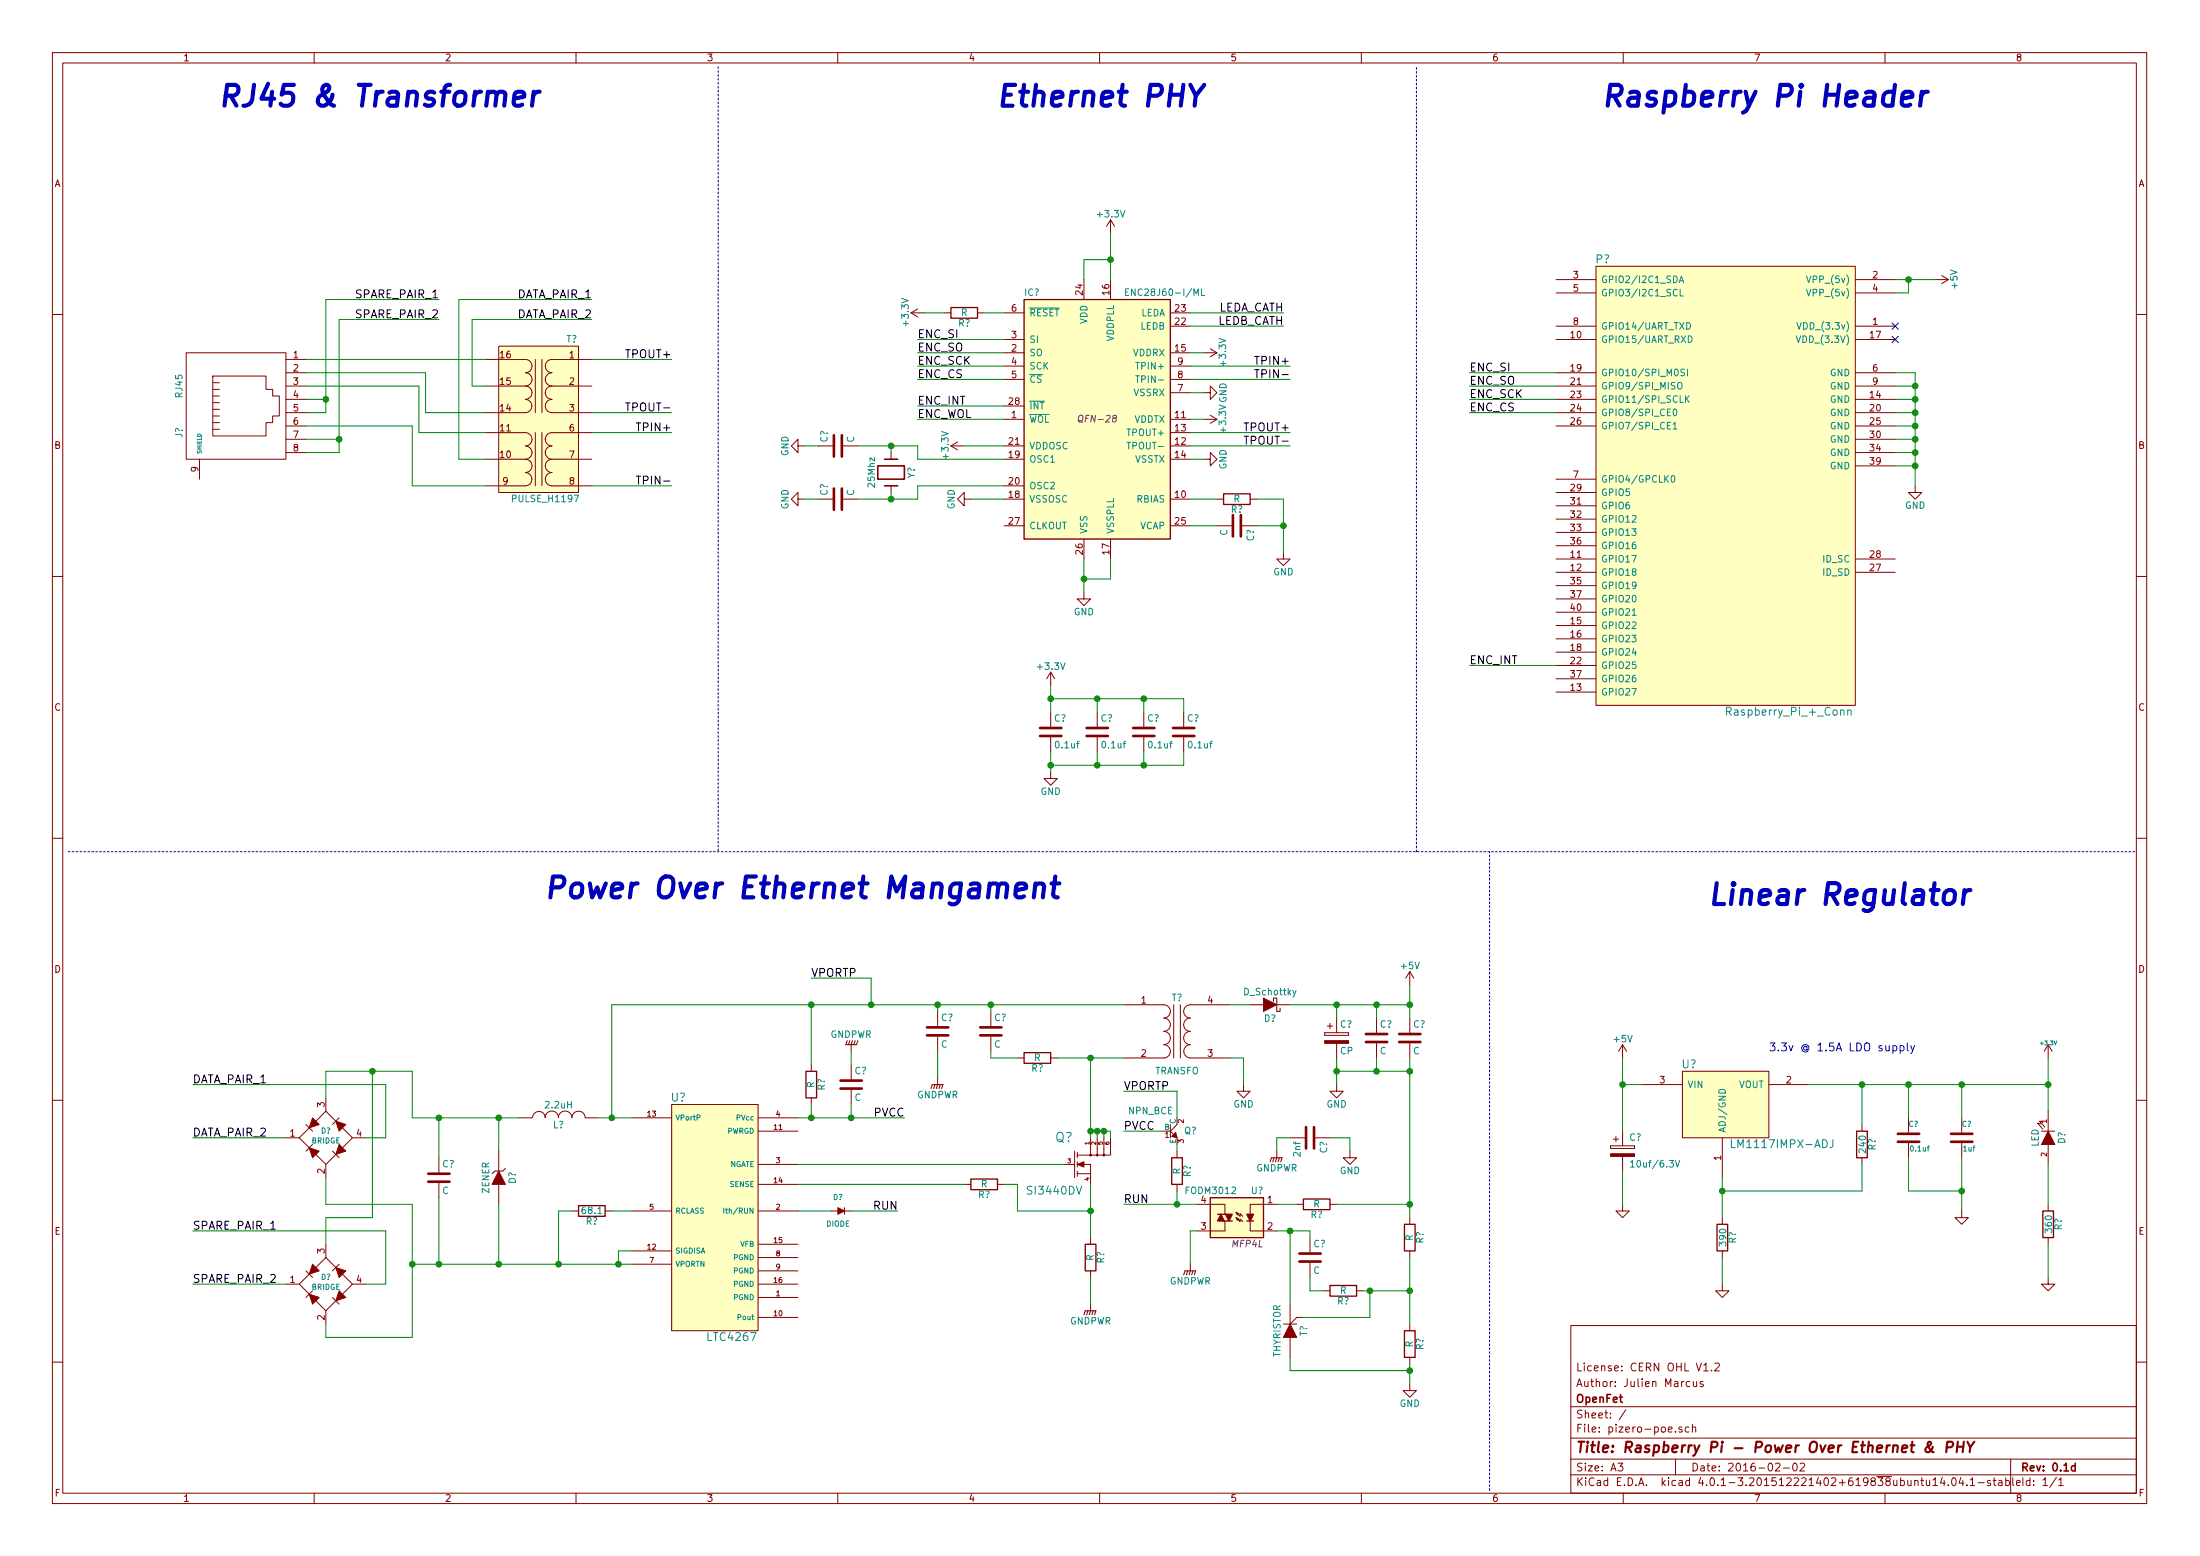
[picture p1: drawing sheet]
<svg xmlns="http://www.w3.org/2000/svg" width="420mm" height="297mm" viewBox="0 0 420 297" stroke-linecap="round" stroke-linejoin="round" font-family="sans-serif">
<g fill="none" stroke="#840000" stroke-width=".19">
<path d="M10 10h400v277h-400zM12 12h396v273.1h-396zM60 10v2M110 10v2M160 10v2M210 10v2M260 10v2M310 10v2M360 10v2M174 59.7h2.5M174 59.7l1.3 .8M175.3 59l-1.3 .7"/>
<path d="M180.3 59.7h1.3M186.7 59.7h1.3M191.8 59.7h3.8M207 53.4v3.8M212.1 41.9v2.6M212.1 53.4v3.8M212.1 41.9l-.8 1.3M212.1 41.9l.8 1.3M223.5 59.7h3.8M297.2 53.4h7.6M297.2 55.9h7.6M304.8 50.8h49.5v83.9h-49.5z"/>
<path d="M354.4 53.4h7.5M354.4 55.9h7.5M369.6 53.4h2.5M370.8 52.6l1.3 .8M372.1 53.4l-1.3 .7M10 60h2M35.6 67.3h19v20.4h-19zM40.6 73.1h1.3M40.6 74.3h1.3M40.6 75.6h1.3M40.6 76.9h1.3M40.6 78.1h1.3"/>
<path d="M40.6 79.4h1.3M40.6 71.8h10.2v2.5h1.3v1.3h1.2v3.8h-1.2v1.3h-1.3v2.5h-10.2zM54.6 68.6h3.8M54.6 71.2h3.8M54.6 73.7h3.8M54.6 76.2h3.8M54.6 78.8h3.8M92.7 68.6h7.6a1.27 1.27 0 0 1 1.3 1.3 1.27 1.27 0 0 1-1.3 1.3 1.27 1.27 0 0 1 1.3 1.2 1.27 1.27 0 0 1-1.3 1.3M92.7 73.7h7.6M95.2 66.1h15.3v27.9h-15.3zM100.3 73.7a1.27 1.27 0 0 1 1.3 1.3 1.27 1.27 0 0 1-1.3 1.2 1.27 1.27 0 0 1 1.3 1.3 1.27 1.27 0 0 1-1.3 1.3h-7.6M102.2 68.6v10.2"/>
<path d="M103.5 68.6v10.2M105.4 73.7a1.27 1.27 0 0 0-1.3 1.3 1.27 1.27 0 0 0 1.3 1.2 1.27 1.27 0 0 0-1.3 1.3 1.27 1.27 0 0 0 1.3 1.3h7.6M105.4 73.7h7.6M113 68.6h-7.6a1.27 1.27 0 0 0-1.3 1.3 1.27 1.27 0 0 0 1.3 1.3 1.27 1.27 0 0 0-1.3 1.2 1.27 1.27 0 0 0 1.3 1.3M191.8 67.3h3.8M191.8 64.8h3.8M191.8 69.9h3.8M191.8 72.4h3.8M191.8 77.5h3.8M223.5 67.3h3.8M223.5 69.9h3.8M223.5 72.4h3.8"/>
<path d="M223.5 75h3.8M223.5 62.3h3.8M229.9 75h1.2v1.2l1.3-1.2-1.3-1.3v1.3M229.9 67.3h2.5M231.1 79.3l1.3 .7M231.1 66.6l1.3 .7M232.4 67.3l-1.3 .8M297.2 71.2h7.6M297.2 73.7h7.6M297.2 76.2h7.6M297.2 78.8h7.6M297.2 64.8h7.6"/>
<path d="M297.2 62.3h7.6M354.4 71.2h7.5M354.4 73.7h7.5M354.4 76.2h7.5M354.4 78.8h7.5M354.4 64.8h7.5M354.4 62.3h7.5M408 60h2M38.1 87.7v3.8M40.6 80.7h1.3M40.6 82h1.3M54.6 81.3h3.8"/>
<path d="M54.6 83.9h3.8M54.6 86.4h3.8M92.7 82.6h7.6a1.27 1.27 0 0 1 1.3 1.3 1.27 1.27 0 0 1-1.3 1.2 1.27 1.27 0 0 1 1.3 1.3 1.27 1.27 0 0 1-1.3 1.3M92.7 87.7h7.6M100.3 87.7a1.27 1.27 0 0 1 1.3 1.2 1.27 1.27 0 0 1-1.3 1.3 1.27 1.27 0 0 1 1.3 1.3 1.27 1.27 0 0 1-1.3 1.2h-7.6M102.2 82.6v10.1M103.5 82.6v10.1M105.4 87.7a1.27 1.27 0 0 0-1.3 1.2 1.27 1.27 0 0 0 1.3 1.3 1.27 1.27 0 0 0-1.3 1.3 1.27 1.27 0 0 0 1.3 1.2h7.6M105.4 87.7h7.6M113 82.6h-7.6a1.27 1.27 0 0 0-1.3 1.3 1.27 1.27 0 0 0 1.3 1.2 1.27 1.27 0 0 0-1.3 1.3 1.27 1.27 0 0 0 1.3 1.3M152.4 85.1v1.3l-1.3-1.3 1.3-1.2v1.2h1.3M152.4 95.3v1.3l-1.3-1.3 1.3-1.3v1.3h1.3"/>
<path d="M156.2 95.3h2.8M156.2 85.1h2.8M161 95.3h2.8M161 85.1h2.8M170.2 86.4v1.3M170.2 92.7v1.3M181.6 85.1h2.5M181.6 85.1l1.3 .8M182.9 84.4l-1.3 .7M184.1 95.3v1.3l-1.2-1.3 1.2-1.3v1.3h1.3M191.8 80h3.8M191.8 95.3h3.8"/>
<path d="M191.8 92.7h3.8M191.8 85.1h3.8M191.8 87.7h3.8M223.5 80h3.8M223.5 95.3h3.8M223.5 85.1h3.8M223.5 82.6h3.8M223.5 87.7h3.8M229.9 87.7h1.2v1.2l1.3-1.2-1.3-1.3v1.3M229.9 80h2.5M232.4 95.3h1.3M232.4 80l-1.3 .8"/>
<path d="M238.8 95.3h1.2M297.2 81.3h7.6M297.2 91.5h7.6M297.2 96.6h7.6M297.2 99.1h7.6M297.2 94h7.6M354.4 81.3h7.5M354.4 83.9h7.5M354.4 86.4h7.5M354.4 88.9h7.5M365.8 92.7v1.3h1.2l-1.2 1.3-1.3-1.3h1.3M10 110h2"/>
<path d="M191.8 100.4h3.8M207 113.1v1.2h1.3l-1.3 1.3-1.3-1.3h1.3M207 102.9v3.8M212.1 102.9v3.8M223.5 100.4h3.8M232.4 100.4h2.8M237.2 100.4h2.8M245.1 105.4v1.3h1.3l-1.3 1.3-1.3-1.3h1.3M297.2 116.9h7.6M297.2 106.7h7.6M297.2 109.3h7.6M297.2 101.6h7.6"/>
<path d="M297.2 119.4h7.6M297.2 111.8h7.6M297.2 104.2h7.6M297.2 114.3h7.6M354.4 106.7h7.5M354.4 109.3h7.5M408 110h2M200.7 128.3v2.5M200.7 135.9v2.8M200.7 128.3l-.8 1.3M200.7 128.3l.7 1.3M209.5 135.9v2.8"/>
<path d="M218.4 135.9v2.8M226.1 135.9v2.8M297.2 127h7.6M297.2 132.1h7.6M297.2 122h7.6M297.2 129.6h7.6M297.2 124.5h7.6M200.7 147.4v1.2h-1.3l1.3 1.3 1.2-1.3h-1.2M200.7 140.8v2.7M209.5 140.8v2.7M218.4 140.8v2.7M226.1 140.8v2.7"/>
<path d="M10 160h2M408 160h2M162.6 199.4v1.3M179.1 193.1v2.8M179.1 197.9v2.8M189.2 193.1v2.8M189.2 197.9v2.8M214.6 191.8h7.6a1.27 1.27 0 0 1 1.3 1.3 1.27 1.27 0 0 1-1.3 1.2 1.27 1.27 0 0 1 1.3 1.3 1.27 1.27 0 0 1-1.3 1.3 1.27 1.27 0 0 1 1.3 1.3 1.27 1.27 0 0 1-1.3 1.2 1.27 1.27 0 0 1 1.3 1.3 1.27 1.27 0 0 1-1.3 1.3h-7.6M224.2 191.8v10.2M225.4 191.8v10.2M234.9 191.8h-7.6a1.27 1.27 0 0 0-1.2 1.3 1.27 1.27 0 0 0 1.2 1.2 1.27 1.27 0 0 0-1.2 1.3 1.27 1.27 0 0 0 1.2 1.3 1.27 1.27 0 0 0-1.2 1.3 1.27 1.27 0 0 0 1.2 1.2 1.27 1.27 0 0 0-1.2 1.3 1.27 1.27 0 0 0 1.2 1.3h7.6M238.8 191.8h2.5"/>
<path d="M243.8 191.8h2.6M253 197.1v.5zM253 197.6h4.6zM253 197.1h4.6zM253.5 195.9h1M254 195.4v1M255.3 194.3v2.8M255.3 199.2v2.8M257.6 197.1v.5zM262.9 194.3v2.8M262.9 199.2v2.8M269.2 185.5v2.5"/>
<path d="M269.2 194.3v2.8M269.2 199.2v2.8M269.2 185.5l-.7 1.2M269.2 185.5l.8 1.2M309.9 199.4v2.6M309.9 199.4l-.8 1.3M309.9 199.4l.7 1.3M391.2 199.4v2.6M391.2 199.4l-.8 1.3M391.2 199.4l.7 1.3M10 210h2M54.6 217.2h2.5"/>
<path d="M57.1 217.2l5.1-5.1 5.1 5.1-5.1 5.1zM58.4 214.7l1.3 1.2M59.7 218.5l-1.3 1.2M62.2 209.6v2.5M63.5 219.7l1.3 1.3M64.8 213.4l-1.3 1.3M67.3 217.2h2.5M95.2 219.7v3.9M99.1 213.4h2.5M101.7 213.4a1.22 1.22 0 0 1 1.2-1.2 1.22 1.22 0 0 1 1.2 1.2M104.1 213.4a1.3 1.3 0 0 1 1.3-1.3 1.3 1.3 0 0 1 1.3 1.3M106.6 213.4a1.3 1.3 0 0 1 1.3-1.3 1.3 1.3 0 0 1 1.3 1.3 1.27 1.27 0 0 1 1.3-1.3 1.27 1.27 0 0 1 1.3 1.3h2.5"/>
<path d="M120.6 213.4h7.6M128.3 210.9h16.5v43.1h-16.5zM144.8 213.4h7.6M144.8 215.9h7.6M154.9 203.2v1.3M154.9 209.6v1.3M162.6 203.2v2.8M162.6 208.1v2.8M179.1 205.8v1.2M194.3 202h1.3M200.7 202h1.2M208.3 217.2v3.3"/>
<path d="M209.5 217.2v3.3M210.8 217.2v3.3M212.1 217.2v3.3h-3.8M224.8 219.7v1.3M237.5 207v1.3h1.3l-1.3 1.3-1.3-1.3h1.3M243.8 219.7v1.3M246.4 217.2h2.8M251.2 217.2h2.8M255.3 207v1.3h1.2l-1.2 1.3-1.3-1.3h1.3M257.8 219.7v1.3h1.3l-1.3 1.3-1.3-1.3h1.3M307.6 218.7v.5zM307.6 219.2h4.6z"/>
<path d="M307.6 218.7h4.6zM308.1 217.5h1M308.6 217v1M309.9 215.9v2.8M312.2 218.7v.5zM313.7 207h7.6M321.3 204.5h16.5v12.7h-16.5zM328.9 217.2v7.6M337.8 207h7.6M355.6 214.7v1.2M364.5 213.4v2.8M364.5 218.2v2.8"/>
<path d="M374.6 213.4v2.8M374.6 218.2v2.8M389.8 214.5l-.7-.1 1 1.2M389.9 215.9h2.5M390.1 214.2l-.6-.2 1 1.2M391.2 212.1v3.8M391.2 218.5v3.8M408 210h2M62.2 222.3v2.5M62.2 237.5v2.6M83.8 221v2.8M83.8 225.8v2.8"/>
<path d="M95.2 226.1v3.8M109.2 231.2h1.3M115.6 231.2h1.2M120.6 231.2h7.6M120.6 238.8h7.6M144.8 231.2h7.6M144.8 222.3h7.6M144.8 226.1h7.6M144.8 237.5h7.6M158.7 231.2h1.3M161.3 230.5v1.3M161.3 231.2h1.3"/>
<path d="M184.1 226.1h1.3M190.5 226.1h1.3M203.2 222.3h2M205.7 220.5h2.6M207 222.3h1.3v1.8h-2.6M208.3 224.1v2M208.3 236.3v1.2M224.8 226.1v1.3M228.6 229.9h5.3v1.9M233.9 233.1v1.9h-5.3M236.1 231.4l.7 .8v-.5l.6 .5M236.1 231.4l.5 .3-.3 .2z"/>
<path d="M236.1 232.4l.2 .6 .3-.3-.5-.3 .7 .8v-.5l.6 .5M238.8 233.1v1.9h5M243.8 229.9h-5v1.9M247.6 229.9h1.3M250.2 236.3v2.8M254 229.9h1.3M269.2 232.4v1.3M269.2 238.8v1.3M309.9 229.9v1.3h1.2l-1.2 1.2-1.3-1.2h1.3M309.9 220.8v2.8M328.9 232.4v1.3M328.9 238.8v1.3"/>
<path d="M355.6 221v1.3M374.6 231.2v1.2h1.3l-1.3 1.3-1.2-1.3h1.2M391.2 229.9v1.3M391.2 236.3v1.2M54.6 245.1h2.5M57.1 245.1l5.1-5 5.1 5-5.1 5.1zM58.4 242.6l1.3 1.3M59.7 246.4l-1.3 1.3M62.2 250.2v2.6M63.5 247.7l1.3 1.3M64.8 241.3l-1.3 1.3M67.3 245.1h2.5"/>
<path d="M120.6 241.3h7.6M144.8 247.7h7.6M144.8 240.1h7.6M144.8 242.6h7.6M144.8 251.5h7.6M144.8 245.1h7.6M208.3 242.6v1.3M208.3 249v1.2M227.3 241.3v1.3M245.1 252.8h2.5M246.4 249v3.8l1.2-1.3h1.3M246.4 255.3v3.8"/>
<path d="M250.2 241.1v2.8M252.7 246.4h1.3M259.1 246.4h1.2M269.2 252.8v1.2M269.2 259.1v1.3M300 253h108v32.1h-108zM328.9 245.1v1.3h1.3l-1.3 1.3-1.2-1.3h1.2M391.2 243.9v1.2h1.2l-1.2 1.3-1.3-1.3h1.3M10 260h2M269.2 264.2v1.3h1.3l-1.3 1.2-1.2-1.2h1.2M300 278.5h108M300 274.5h108"/>
<path d="M300 268.5h108M309 279.3h.9l-.5 .6 .5 .1v.7l-.2 .1-.7-.1M310.5 269.1l-1.3 2M320 273.3v.1M320 278.5v3M321.2 272.5a.37 .37 0 0 0-.6 .1l.1 .2 .5 .2 .1 .1-.2 .3-.5-.1M322.6 272.5l-.5-.1-.3 .3 .1 .6 .2 .1 .5-.1M322.7 263.8l-.4-.1-.3 .3 .1 .6 .2 .1 .4-.1M323.2 272.5l.2-.1 .4 .1v.9M323.2 271.9v1.5M323.4 263.7l.1 .9 .3 .1 .2-.1M324 263.7v1"/>
<path d="M325.2 263.8a.37 .37 0 0 0-.5 .1v.2l.5 .2 .1 .1-.2 .3-.4-.1M325.4 260.6l.4-.4v1.5M325.4 261.7h.8M326.9 261.6v.1M327.5 260.4l.6-.2 .3 .4-1 1.1h1M339.1 279.5l.6-.2 .3 .4-1 1.1h1M342.5 279.5l.2-.2a.81 .81 0 0 1 .6 .6 .81 .81 0 0 1-.3 .8l-.1 .1a.79 .79 0 0 1-.4-1.3zM343.8 279.5l.6-.2 .3 .4-1 1.1h1M384 278.5v6.6M408 260h2M60 285.1v1.9M110 285.1v1.9"/>
<path d="M160 285.1v1.9M210 285.1v1.9M260 285.1v1.9M300 281.5h108M310 285.1v1.9M340.6 280.2h1.1M360 285.1v1.9M369.2 282.5l.4-.4v1.5M369.2 283.6h.8M370.9 282l-.3 1.1h.9M371.3 282.6v1M372.1 283.5v.1"/>
<path d="M372.9 282.3l.2-.2a.81 .81 0 0 1 .6 .6 .81 .81 0 0 1-.3 .8l-.2 .1a.79 .79 0 0 1-.3-1.3zM374.5 282l-.4 1.1h1M374.9 282.6v1M375.6 283.5v.1M376.3 282.5l.4-.4v1.5M376.3 283.6h.8M377.8 283h1.1M380.1 282.7a.37 .37 0 0 0-.5 .1v.2l.5 .2 .1 .1-.2 .3-.4-.1M380.6 282.6h.6M380.8 282.1v1.3l.4 .2M381.7 282.7h.6v.9M382.3 283h-.4l-.3 .2 .3 .4 .4-.1"/>
<path d="M383.1 282.7l.4-.1 .3 .3-.2 .6h-.5M383.1 282.1v1.5M384.4 282.1v1.3l.2 .2M385.1 283.1l.7-.1v-.3l-.5-.1-.2 .2 .1 .7h.6M392.7 282l-1.2 2M393.2 282.5l.4-.4v1.5M393.2 283.6h.8"/>
</g>
<path d="M167.6 88.9h5.1v2.6h-5.1zM168.9 87.7h2.5M168.9 92.7h2.5M396.3 279.9l-.4-.1-.3 .3 .1 .6 .2 .1 .4-.1M396.3 279.3v1.5" fill="none" stroke="#840000" stroke-width=".3"/>
<path d="M369.1 276.2l-.1 .5a.94 .94 0 0 1-1 .5l-.2-.1a.53 .53 0 0 1 .1-.8l.8-.5 .1-.5-.2-.1a.6 .6 0 0 0-.5 .5 .6 .6 0 0 0 .2 .6 1.23 1.23 0 0 0 1 .9M371.8 276.3l.9-.1a.56 .56 0 0 0 .1-.9l-.9-.1-.2 2M373.8 276.2h1.2M373.9 275.2l-.2 2M375.1 275.2l-.3 2M375.7 275.2l.6 1.1 .8-1.1M376.3 276.3l-.1 .9" fill="none" stroke="#840000" stroke-width=".41"/>
<g fill="#ffffc2" stroke="#ffffc2" stroke-width=".19">
<path d="M128.3 210.9h16.5v43.1h-16.5z"/>
<path d="M231.1 228.6h10.2v7.7h-10.2z"/>
<path d="M195.6 57.2h27.9v45.7h-27.9z"/>
<path d="M304.8 50.8h49.5v83.9h-49.5z"/>
<path d="M321.3 204.5h16.5v12.7h-16.5z"/>
<path d="M95.2 66.1h15.3v27.9h-15.3z"/>
</g>
<g fill="none" stroke="#008484" stroke-width=".19">
<path d="M196.6 58.8h5.7M214.9 55.7h.5M215.5 55.2h-.6v1.2h.6M229.5 55.2v1.2h.6M320.7 54l.4-1.3 .4 1.3M320.8 53.6h.6M320.9 55.2v1.3h.6M345 52.7l.4 1.3 .4-1.3M345 55.2l.4 1.3 .4-1.3M196.6 79.1h3.8M196.6 76.6h2.9M216.9 71.7h.7"/>
<path d="M217.2 71.7v1.3M319.6 78.2l.2-.1a.67 .67 0 0 1 .5 .6 .67 .67 0 0 1-.5 .7l-.3-.5zM320.4 73.2l.3-.2 .4 .1a.83 .83 0 0 1-.2 1.2 .44 .44 0 0 1-.5-.5zM321.7 70.5l-.6 .1v.4l.5 .2 .1 .3-.2 .2h-.5M321.9 75.6v1.2M322.1 76.1l.5 .7M322.1 61.6a.64 .64 0 0 1 .7 .6 .64 .64 0 0 1-.7 .7zM322.3 70.5v1.2M322.4 64.1a.64 .64 0 0 1 .7 .7 .64 .64 0 0 1-.7 .6zM322.6 75.6l-.7 .7M343.1 64.1l.4 1.3 .4-1.3M343.2 61.6l.4 1.3 .4-1.3"/>
<path d="M215.2 84.4h.7M319.3 90.9l.1-.1a.67 .67 0 0 1 .5 .6 .67 .67 0 0 1-.5 .7l-.2-.5zM319.5 81l.4-.4v1.3M319.5 81.9h.7M352.9 135.7l.1-.1a.36 .36 0 0 1 .5 .1v.8M352.9 135.5v1M247.5 189.1l-.4 1.1-.2 .1M330.7 217.6v1.5h.7M350 217.6v1.1a.47 .47 0 0 1-.5 .4M138.2 230.6v1M138.6 230.9h.4M311.4 221.9l.4-.4v1.3"/>
<path d="M311.4 222.8h.7M320 221.5l.4 1.3 .4-1.3"/>
</g>
<g fill="#840000" stroke="#840000" stroke-width=".19">
<path d="M59.1 219.1l1.9 .6-1.3 1.3z"/>
<path d="M59.7 213.4l1.3 1.3-1.9 .6z"/>
<path d="M64.8 218.5l1.2 1.2-1.9 .7z"/>
<path d="M64.1 214l1.9 .7-1.2 1.2z"/>
<path d="M59.1 247.1l1.9 .6-1.3 1.3z"/>
<path d="M59.7 241.3l1.3 1.3-1.9 .6z"/>
<path d="M64.8 246.4l1.2 1.3-1.9 .6z"/>
<path d="M64.1 242l1.9 .6-1.2 1.3z"/>
<path d="M95.2 223.6l1.3 2.5h-2.5z"/>
<path d="M205.2 219.7v5.1z"/>
<path d="M205.7 223.6v1z"/>
<path d="M205.7 221.8v1z"/>
<path d="M205.7 220v1z"/>
<path d="M205.7 222.3l1.3-.5v1z"/>
<path d="M241.3 190.5l2.5 1.3-2.5 1.3z"/>
<path d="M253 198.7h4.6v.5h-4.6z"/>
<path d="M246.4 252.8l1.2 2.5h-2.5z"/>
<path d="M160 230.5l1.3 .7-1.3 .6z"/>
<path d="M223.5 215.9l1.3 1.3z"/>
<path d="M223.5 215.9l1.3-1.2z"/>
<path d="M223.5 214.7v2.5z"/>
<path d="M223.8 217l.7-.8 .3 1z"/>
<path d="M307.6 220.3h4.6v.5h-4.6z"/>
<path d="M391.2 215.9l1.2 2.6h-2.5z"/>
<circle cx="208.3" cy="220.5" r=".18"/>
<circle cx="209.5" cy="220.5" r=".18"/>
<circle cx="210.8" cy="220.5" r=".18"/>
</g>
<g fill="none" stroke="#840000" stroke-width=".51">
<path d="M159.3 83.1v4.1M159.3 93.3v4M160.8 83.1v4.1M160.8 93.3v4M235.5 98.3v4.1M237 98.3v4.1M198.6 139h4.1M207.5 139h4.1M216.4 139h4.1M224 139h4.1M198.6 140.5h4.1M207.5 140.5h4.1"/>
<path d="M216.4 140.5h4.1M224 140.5h4.1M177 197.6h4.1M177 196.1h4.1M187.2 197.6h4.1M187.2 196.1h4.1M260.9 198.9h4M260.9 197.4h4M267.2 198.9h4.1M267.2 197.4h4.1M160.5 207.8h4.1M160.5 206.3h4.1"/>
<path d="M249.4 215.2v4M251 215.2v4M362.5 218h4M362.5 216.4h4M372.6 218h4.1M372.6 216.4h4.1M81.8 225.6h4.1M81.8 224.1h4.1M248.2 239.3h4M248.2 240.8h4"/>
</g>
<g fill="none" stroke="#840000" stroke-width=".2">
<path d="M161.8 198.7l-.3 .7h2.1l.2-.7M162.3 198.7l-.2 .7M162.8 198.7l-.2 .7M163.3 198.7l-.2 .7M243.2 191.2v-.7h.6v2.6h.7v-.7M177.8 207.8l.3-.8h2l-.3 .8M178.6 207l-.3 .8M179.1 207l-.3 .8M179.6 207l-.3 .8M96.5 223l-.5 .6h-1.5l-.5 .5M242.6 221.8l.2-.8h2.1l-.3 .8M243.3 221l-.2 .8"/>
<path d="M243.8 221l-.2 .8M244.3 221l-.2 .8M207 251l.3-.8h2l-.3 .8M207.8 250.2l-.3 .8M208.3 250.2l-.3 .8M208.8 250.2l-.3 .8M226.1 243.4l.2-.8h2l-.2 .8M226.8 242.6l-.2 .8M227.3 242.6l-.2 .8M227.8 242.6l-.2 .8"/>
</g>
<g fill="none" stroke="#840000" stroke-width=".25">
<path d="M181.6 58.7h5.1v2h-5.1zM195.6 57.2h27.9v45.7h-27.9zM233.7 94.3h5.1v2h-5.1zM153.9 204.5h2.1v5.1h-2.1zM195.6 201h5.1v2h-5.1zM354.6 215.9h2v5.1h-2zM110.5 230.2h5.1v2h-5.1zM185.4 225.1h5.1v2h-5.1zM207.3 237.5h2v5.1h-2zM223.8 221h2v5.1h-2zM231.1 228.6h10.2v7.7h-10.2zM232.5 231.8h1.8"/>
<path d="M233.6 233.1h1.7M238.1 233.1h1.3M248.9 228.9h5.1v2h-5.1zM268.2 233.7h2.1v5.1h-2.1zM327.9 233.7h2v5.1h-2zM390.1 231.2h2.1v5.1h-2.1zM254 245.4h5.1v2h-5.1zM268.2 254h2.1v5.1h-2.1z"/>
</g>
<g fill="#840000" stroke="#840000" stroke-width=".25">
<path d="M238.1 231.8h1.3l-.6 1.3z"/>
<path d="M234.1 231.8h1.2l-.6 1.3z"/>
<path d="M233.2 231.8l.6 1.3h-1.3z"/>
</g>
<path d="M206.1 79.5l.5-.2a.73 .73 0 0 1 .2 .8 .73 .73 0 0 1-.7 .5v-.1a.86 .86 0 0 1 0-1z" fill="none" stroke="#840084" stroke-width=".19"/>
<path d="M119.5 76.9h.8M239.6 70.6h.9M240.1 70.6v1.5M121.5 90.9h.9M121.9 90.9v1.5M237.6 83.3h.9" fill="none" stroke="#000" stroke-width=".19"/>
<path d="M361.3 61.7l1.3 1.2M361.3 64.2l1.3 1.2M362.6 61.7l-1.3 1.2M362.6 64.2l-1.3 1.2" fill="none" stroke="#000084" stroke-width=".19"/>
<path d="M361.5 199.7l.4-.1 .4 .3v.4l-.2 .2h-.6M362.9 199.7l.4-.1 .3 .3v.4l-.1 .2h-.6M362.9 199.6v1.5M364.3 199.1v1.3l.2 .2M364.9 199.6l.4 1M365.6 199.6l-.5 1.4-.2 .1" fill="none" stroke="#0000c2" stroke-width=".19"/>
<g fill="none" stroke="#008400" stroke-width=".19">
<path d="M83.8 57.2h-21.6v21.6h-3.8M113 57.2h-25.4v30.5h5.1M176.5 59.7h3.8M188 59.7h3.8M212.1 44.5v8.9M212.1 49.6h-5.1v3.8M227.3 59.7h17.8M361.9 53.4h7.7M364.5 53.4v2.5h-2.6M58.4 73.7h21.6v8.9h12.7M58.4 71.2h22.9v7.6h11.4M58.4 76.2h3.8"/>
<path d="M58.4 68.6h34.3M83.8 61h-19v25.4h-6.4M113 61h-22.8v12.7h2.5M113 78.8h15.3M113 68.6h15.3M175.3 69.9h16.5M175.3 72.4h16.5M175.3 67.3h16.5M175.3 64.8h16.5M175.3 77.5h16.5M227.3 69.9h19.1M227.3 72.4h19.1"/>
<path d="M227.3 67.3h2.6M227.3 75h2.6M227.3 62.3h17.8M280.7 71.2h16.5M280.7 73.7h16.5M280.7 76.2h16.5M280.7 78.8h16.5M361.9 71.2h3.9v21.5M361.9 73.7h3.9M361.9 76.2h3.9M361.9 78.8h3.9M58.4 81.3h20.3v11.4h14"/>
<path d="M58.4 83.9h6.4M113 82.6h15.3M113 92.7h15.3M153.7 85.1h2.5M153.7 95.3h2.5M163.8 85.1h11.5v2.6h16.5M170.2 85.1v1.3M170.2 94v1.3M175.3 80h16.5M184.1 85.1h7.7M185.4 95.3h6.4M191.8 92.7h-16.5v2.6h-11.5"/>
<path d="M227.3 82.6h19.1M227.3 85.1h19.1M227.3 95.3h5.1M227.3 80h2.6M227.3 87.7h2.6M240 95.3h5.1v10.1M361.9 88.9h3.9M361.9 86.4h3.9M361.9 83.9h3.9M361.9 81.3h3.9M207 106.7v6.4M212.1 106.7v3.8h-5.1"/>
<path d="M227.3 100.4h5.1M240 100.4h5.1M200.7 130.8v5.1M200.7 133.4h25.4v2.5M209.5 133.4v2.5M218.4 133.4v2.5M280.7 127h16.5M200.7 143.5v3.9M209.5 143.5v2.6M218.4 143.5v2.6M226.1 143.5v2.6h-25.4M154.9 191.8v11.4"/>
<path d="M154.9 186.7h11.5v5.1M179.1 191.8v1.3M189.2 191.8v1.3M214.6 191.8h-97.8v21.6M234.9 191.8h3.9M246.4 191.8h22.8M255.3 191.8v2.5M262.9 191.8v2.5M269.2 188v6.3M36.8 217.2h17.8M36.8 207h36.9v10.2h-3.9M62.2 209.6v-5.1h16.5v8.9h20.4"/>
<path d="M71.1 204.5v27.9h-8.9v5.1M83.8 213.4v7.6M95.2 213.4v6.3M114.3 213.4h6.3M152.4 213.4h20.3M154.9 210.9v2.5M162.6 200.7v2.5M162.6 210.9v2.5M179.1 200.7v5.1M189.2 200.7v1.3h5.1M201.9 202h12.7M208.3 202v15.2"/>
<path d="M208.3 215.9h3.8v1.3M209.5 215.9v1.3M210.8 215.9v1.3M214.6 215.9h7.6M214.6 208.3h10.2v5.1M224.8 218.5v1.2M234.9 202h2.6v5M246.4 217.2h-2.6v2.5M254 217.2h3.8v2.5M255.3 204.5h13.9M255.3 202v5M262.9 202v2.5"/>
<path d="M269.2 202v30.4M309.9 207h3.8M309.9 202v13.9M345.4 207h45.8M355.6 207v7.7M364.5 207v6.4M374.6 207v6.4M391.2 202v10.1M36.8 235h36.9v10.1h-3.9M62.2 224.8v5.1h16.5v25.4h-16.5v-2.5M83.8 228.6v12.7M95.2 229.9v11.4"/>
<path d="M109.2 231.2h-2.5v10.1M116.8 231.2h3.8M120.6 238.8h-2.5v2.5M152.4 231.2h6.3M152.4 222.3h50.8M152.4 226.1h31.7M162.6 231.2h8.8M191.8 226.1h2.5v5.1h14M208.3 226.1v10.2M214.6 229.9h14M224.8 227.4v2.5M228.6 235h-1.3v6.3"/>
<path d="M243.8 235h6.4v1.3M243.8 229.9h3.8M246.4 235v14M255.3 229.9h13.9M309.9 223.6v6.3M328.9 224.8v7.6M355.6 222.3v5.1h-26.7M364.5 221v6.4h10.1M374.6 221v10.2M391.2 222.3v7.6M391.2 237.5v6.4M36.8 245.1h17.8"/>
<path d="M78.7 241.3h41.9M208.3 243.9v5.1M246.4 259.1v2.6h22.8M250.2 243.9v2.5h2.5M260.3 246.4h8.9M261.6 246.4v5.1h-12.7M269.2 240.1v12.7M328.9 240.1v5M269.2 260.4v3.8"/>
</g>
<g fill="#008400" stroke="#008400" stroke-width=".25">
<circle cx="78.7" cy="241.3" r=".51"/>
<circle cx="71.1" cy="204.5" r=".51"/>
<circle cx="95.3" cy="213.4" r=".51"/>
<circle cx="83.8" cy="213.4" r=".51"/>
<circle cx="83.8" cy="241.3" r=".51"/>
<circle cx="95.3" cy="241.3" r=".51"/>
<circle cx="106.7" cy="241.3" r=".51"/>
<circle cx="118.1" cy="241.3" r=".51"/>
<circle cx="154.9" cy="213.4" r=".51"/>
<circle cx="116.8" cy="213.4" r=".51"/>
<circle cx="154.9" cy="191.8" r=".51"/>
<circle cx="189.2" cy="191.8" r=".51"/>
<circle cx="179.1" cy="191.8" r=".51"/>
<circle cx="208.3" cy="202" r=".51"/>
<circle cx="208.3" cy="215.9" r=".51"/>
<circle cx="209.6" cy="215.9" r=".51"/>
<circle cx="210.8" cy="215.9" r=".51"/>
<circle cx="208.3" cy="231.2" r=".51"/>
<circle cx="255.3" cy="191.8" r=".51"/>
<circle cx="262.9" cy="191.8" r=".51"/>
<circle cx="255.3" cy="204.5" r=".51"/>
<circle cx="262.9" cy="204.5" r=".51"/>
<circle cx="269.2" cy="191.8" r=".51"/>
<circle cx="269.2" cy="204.5" r=".51"/>
<circle cx="269.2" cy="229.9" r=".51"/>
<circle cx="269.2" cy="246.4" r=".51"/>
<circle cx="261.6" cy="246.4" r=".51"/>
<circle cx="246.4" cy="235" r=".51"/>
<circle cx="269.2" cy="261.7" r=".51"/>
<circle cx="224.8" cy="229.9" r=".51"/>
<circle cx="162.6" cy="213.4" r=".51"/>
<circle cx="166.4" cy="191.8" r=".51"/>
<circle cx="212.1" cy="49.6" r=".51"/>
<circle cx="245.1" cy="100.4" r=".51"/>
<circle cx="207" cy="110.5" r=".51"/>
<circle cx="170.2" cy="85.1" r=".51"/>
<circle cx="170.2" cy="95.3" r=".51"/>
<circle cx="200.7" cy="133.4" r=".51"/>
<circle cx="209.6" cy="133.4" r=".51"/>
<circle cx="218.4" cy="133.4" r=".51"/>
<circle cx="200.7" cy="146.1" r=".51"/>
<circle cx="209.6" cy="146.1" r=".51"/>
<circle cx="218.4" cy="146.1" r=".51"/>
<circle cx="364.5" cy="53.4" r=".51"/>
<circle cx="365.8" cy="88.9" r=".51"/>
<circle cx="365.8" cy="86.4" r=".51"/>
<circle cx="365.8" cy="83.9" r=".51"/>
<circle cx="365.8" cy="81.3" r=".51"/>
<circle cx="365.8" cy="78.8" r=".51"/>
<circle cx="365.8" cy="76.2" r=".51"/>
<circle cx="365.8" cy="73.7" r=".51"/>
<circle cx="309.9" cy="207" r=".51"/>
<circle cx="328.9" cy="227.4" r=".51"/>
<circle cx="355.6" cy="207" r=".51"/>
<circle cx="364.5" cy="207" r=".51"/>
<circle cx="374.6" cy="227.4" r=".51"/>
<circle cx="374.6" cy="207" r=".51"/>
<circle cx="391.2" cy="207" r=".51"/>
<circle cx="62.2" cy="76.2" r=".51"/>
<circle cx="64.8" cy="83.9" r=".51"/>
</g>
<path d="M137.2 12.7v149.9M270.5 162.6v-149.9M407.7 162.6h-395M284.5 284.5v-121.9" fill="none" stroke="#0000c2" stroke-width=".19" stroke-dasharray=".3 .4"/>
<g fill="none" stroke="#0000c2" stroke-width=".79">
<path d="M98.2 18.8l1.9-.3 .1-.4-.2-.4-.4-.2h-.7l-.4 .2-.3 .4-.1 1.5 .1 .4 .4 .2h.7l.4-.2M101.9 17.5l-.3 2.7M103.1 17.5a1.15 1.15 0 0 0-1.3 .8M227.3 16.2l1.1 2.1 1.6-2.1M363.3 18.8l1.9-.3 .1-.4-.2-.4-.4-.2h-.7l-.4 .2-.3 .4-.1 1.5 .1 .4 .4 .2h.7l.4-.2M367 17.5l-.3 2.7M368.2 17.5a1.15 1.15 0 0 0-1.3 .8M194 170l1.9-.4 .1-.4-.2-.4-.3-.2h-.8l-.4 .2-.2 .4-.2 1.5 .1 .4 .4 .2h.7l.5-.2M197.7 169a1.17 1.17 0 0 1 1.6-.2l.1 .4-.2 2.1M197.8 168.6l-.4 2.7M200.8 168.6h1.5M201.5 167.3l-.4 3.4 .2 .4 .3 .2h.4"/>
<path d="M371.5 170.3a1.03 1.03 0 0 1 1.1-.4 1.03 1.03 0 0 1 .8 .8l-.1 1.1a1.09 1.09 0 0 1-1.1 .8 1.09 1.09 0 0 1-1-.8l.1-1.1zM375.2 169.9l-.3 2.7M376.3 169.9a1.15 1.15 0 0 0-1.2 .8"/>
</g>
<g font-size="5.6" fill="#0000c2">
<text x="41.9" y="20.4">RJ45 &amp; Transformer</text>
<text x="190.5" y="20.4">Ethernet PHY</text>
<text x="306.1" y="20.4">Raspberry Pi Header</text>
<text x="104.1" y="171.5">Power Over Ethernet Mangament</text>
<text x="326.4" y="172.8">Linear Regulator</text>
</g>
<text font-size="2.8" fill="#840000" x="301" y="277.3">Title: Raspberry Pi - Power Over Ethernet &amp; PHY</text>
<text font-size="2.5" fill="#008484" x="201.5" y="218">Q?</text>
<g font-size="2.1" fill="#008484">
<text x="304.7" y="50.3">P?</text>
<text x="330.3" y="136.6">Raspberry_Pi_+_Conn</text>
<text x="321.2" y="203.9">U?</text>
<text x="128.1" y="210.3">U?</text>
<text x="331.4" y="219.2">LM1117IMPX-ADJ</text>
<text x="196.5" y="228.1">SI3440DV</text>
<text x="135.3" y="256">LTC4267</text>
</g>
<g font-size="2.1">
<text x="67.9" y="56.9">SPARE_PAIR_1</text>
<text x="98.5" y="56.9">DATA_PAIR_1</text>
<text x="232.3" y="59.5">LEDA_CATH</text>
<text x="67.9" y="60.7">SPARE_PAIR_2</text>
<text x="98.5" y="60.7">DATA_PAIR_2</text>
<text x="175.3" y="64.6">ENC_SI</text>
<text x="232.3" y="62">LEDB_CATH</text>
<text x="119.8" y="68.4">TPOUT+</text>
<text x="175.3" y="67.1">ENC_SO</text>
<text x="175.3" y="69.6">ENC_SCK</text>
<text x="240.3" y="69.6">TPIN+</text>
<text x="280.7" y="70.9">ENC_SI</text>
<text x="175.3" y="72.2">ENC_CS</text>
<text x="175.3" y="77.3">ENC_INT</text>
<text x="240.8" y="72.2">TPIN-</text>
<text x="280.7" y="73.4">ENC_SO</text>
<text x="280.7" y="76">ENC_SCK</text>
<text x="120.4" y="78.5">TPOUT-</text>
<text x="122.2" y="82.3">TPIN+</text>
<text x="175.3" y="79.8">ENC_WOL</text>
<text x="237.9" y="82.3">TPOUT+</text>
<text x="280.7" y="78.5">ENC_CS</text>
<text x="238.5" y="84.9">TPOUT-</text>
<text x="122.7" y="92.5">TPIN-</text>
<text x="280.7" y="126.8">ENC_INT</text>
<text x="154.9" y="186.5">VPORTP</text>
<text x="36.8" y="206.8">DATA_PAIR_1</text>
<text x="214.6" y="208.1">VPORTP</text>
<text x="166.8" y="213.1">PVCC</text>
<text x="214.6" y="215.7">PVCC</text>
<text x="36.8" y="217">DATA_PAIR_2</text>
<text x="166.9" y="230.9">RUN</text>
<text x="214.6" y="229.7">RUN</text>
<text x="36.8" y="234.7">SPARE_PAIR_1</text>
<text x="36.8" y="244.9">SPARE_PAIR_2</text>
</g>
<text font-size="2.1" fill="#0000c2" x="337.8" y="200.7">3.3v @ 1.5A LDO supply</text>
<g font-size="2.1" fill="#840000">
<text x="301" y="261.8">License: CERN OHL V1.2</text>
<text x="301" y="267.8">OpenFet</text>
<text x="301" y="264.8">Author: Julien Marcus</text>
<text x="301" y="273.5">File: pizero-poe.sch</text>
<text x="301" y="270.8">Sheet: /</text>
<text x="301" y="280.9">Size: A3</text>
<text x="323" y="280.9">Date: 2016-02-02</text>
<text x="386" y="280.9">Rev: 0.1d</text>
<text x="301" y="283.7">KiCad E.D.A. kicad 4.0.1-3.201512221402+619838ubuntu14.04.1-stable</text>
<text x="386" y="283.7">Id: 1/1</text>
</g>
<g font-size="1.8" fill="#840000">
<text x="35" y="11.7">1</text>
<text x="85" y="11.7">2</text>
<text x="135" y="11.7">3</text>
<text x="185" y="11.7">4</text>
<text x="235" y="11.7">5</text>
<text x="285" y="11.7">6</text>
<text x="335" y="11.7">7</text>
<text x="385" y="11.7">8</text>
<text x="10.4" y="35.7">A</text>
<text x="408.4" y="35.7">A</text>
<text x="300.5" y="53.1">3</text>
<text x="357.7" y="53.1">2</text>
<text x="193.2" y="59.5">6</text>
<text x="206.8" y="56.2" transform="rotate(-90 206.8 56.2)">24</text>
<text x="211.8" y="56.2" transform="rotate(-90 211.8 56.2)">16</text>
<text x="224.5" y="59.5">23</text>
<text x="300.5" y="55.7">5</text>
<text x="357.7" y="55.7">4</text>
<text x="193.2" y="64.6">3</text>
<text x="224.5" y="62">22</text>
<text x="300" y="64.6">10</text>
<text x="300.5" y="62">8</text>
<text x="357.2" y="64.6">17</text>
<text x="357.7" y="62">1</text>
<text x="56" y="68.4">1</text>
<text x="56" y="70.9">2</text>
<text x="95.6" y="68.4">16</text>
<text x="108.7" y="68.4">1</text>
<text x="193.2" y="67.1">2</text>
<text x="193.2" y="69.6">4</text>
<text x="224.5" y="67.1">15</text>
<text x="224.9" y="69.6">9</text>
<text x="300" y="70.9">19</text>
<text x="357.7" y="70.9">6</text>
<text x="56" y="73.4">3</text>
<text x="56" y="76">4</text>
<text x="95.6" y="73.4">15</text>
<text x="108.7" y="73.4">2</text>
<text x="192.7" y="77.3">28</text>
<text x="193.2" y="72.2">5</text>
<text x="224.9" y="74.7">7</text>
<text x="224.9" y="72.2">8</text>
<text x="300" y="73.4">21</text>
<text x="300" y="76">23</text>
<text x="357.2" y="76">14</text>
<text x="357.7" y="73.4">9</text>
<text x="56" y="78.5">5</text>
<text x="56" y="81.1">6</text>
<text x="56" y="83.6">7</text>
<text x="95.6" y="82.3">11</text>
<text x="95.6" y="78.5">14</text>
<text x="108.7" y="78.5">3</text>
<text x="108.7" y="82.3">6</text>
<text x="193.2" y="79.8">1</text>
<text x="224.5" y="79.8">11</text>
<text x="224.5" y="82.3">13</text>
<text x="300" y="78.5">24</text>
<text x="300" y="81.1">26</text>
<text x="357.2" y="78.5">20</text>
<text x="357.2" y="83.6">30</text>
<text x="357.2" y="81.1">25</text>
<text x="10.4" y="85.7">B</text>
<text x="56" y="86.1">8</text>
<text x="95.6" y="87.4">10</text>
<text x="108.7" y="87.4">7</text>
<text x="192.7" y="84.9">21</text>
<text x="192.7" y="87.4">19</text>
<text x="224.5" y="84.9">12</text>
<text x="224.5" y="87.4">14</text>
<text x="357.2" y="86.1">34</text>
<text x="357.2" y="88.7">39</text>
<text x="408.4" y="85.7">B</text>
<text x="37.8" y="90.1" transform="rotate(-90 37.8 90.1)">9</text>
<text x="96" y="92.5">9</text>
<text x="108.7" y="92.5">8</text>
<text x="192.7" y="92.5">20</text>
<text x="192.7" y="95">18</text>
<text x="224.5" y="95">10</text>
<text x="300" y="93.8">29</text>
<text x="300.5" y="91.2">7</text>
<text x="192.7" y="100.1">27</text>
<text x="224.5" y="100.1">25</text>
<text x="300" y="96.3">31</text>
<text x="300" y="98.8">32</text>
<text x="300" y="101.4">33</text>
<text x="206.8" y="105.8" transform="rotate(-90 206.8 105.8)">26</text>
<text x="211.8" y="105.8" transform="rotate(-90 211.8 105.8)">17</text>
<text x="300" y="106.5">11</text>
<text x="300" y="103.9">36</text>
<text x="357.2" y="106.5">28</text>
<text x="300" y="109">12</text>
<text x="300" y="111.5">35</text>
<text x="357.2" y="109">27</text>
<text x="300" y="116.6">40</text>
<text x="300" y="119.2">15</text>
<text x="300" y="114.1">37</text>
<text x="300" y="121.7">16</text>
<text x="300" y="124.2">18</text>
<text x="300" y="126.8">22</text>
<text x="300" y="131.9">13</text>
<text x="300" y="129.3">37</text>
<text x="10.4" y="135.7">C</text>
<text x="408.4" y="135.7">C</text>
<text x="10.4" y="185.7">D</text>
<text x="408.4" y="185.7">D</text>
<text x="218" y="191.6">1</text>
<text x="230.7" y="191.6">4</text>
<text x="218" y="201.7">2</text>
<text x="230.7" y="201.7">3</text>
<text x="317" y="206.8">3</text>
<text x="341.1" y="206.8">2</text>
<text x="62" y="211.3" transform="rotate(-90 62 211.3)">3</text>
<text x="55.4" y="217">1</text>
<text x="68.1" y="217">4</text>
<text x="328.7" y="221.5" transform="rotate(-90 328.7 221.5)">1</text>
<text x="62" y="224" transform="rotate(-90 62 224)">2</text>
<text x="229.4" y="229.7">4</text>
<text x="242.1" y="229.7">1</text>
<text x="10.4" y="235.7">E</text>
<text x="62" y="239.3" transform="rotate(-90 62 239.3)">3</text>
<text x="229.4" y="234.7">3</text>
<text x="242.1" y="234.7">2</text>
<text x="408.4" y="235.7">E</text>
<text x="55.4" y="244.9">1</text>
<text x="68.1" y="244.9">4</text>
<text x="62" y="252" transform="rotate(-90 62 252)">2</text>
<text x="10.5" y="285.7">F</text>
<text x="35" y="286.7">1</text>
<text x="85" y="286.7">2</text>
<text x="135" y="286.7">3</text>
<text x="185" y="286.7">4</text>
<text x="235" y="286.7">5</text>
<text x="285" y="286.7">6</text>
<text x="335" y="286.7">7</text>
<text x="385" y="286.7">8</text>
<text x="408.5" y="285.7">F</text>
</g>
<g font-size="1.8" fill="#008484">
<text x="209.8" y="41.5">+3.3V</text>
<text x="195.6" y="56.5">IC?</text>
<text x="216" y="56.5">ENC28J60-I/ML</text>
<text x="305.8" y="54">GPIO2/I2C1_SDA</text>
<text x="305.8" y="56.6">GPIO3/I2C1_SCL</text>
<text x="345.7" y="54">VPP_(5v)</text>
<text x="345.7" y="56.6">VPP_(5v)</text>
<text x="373.8" y="55" transform="rotate(-90 373.8 55)">+5V</text>
<text x="108.1" y="65.4">T?</text>
<text x="173.5" y="62" transform="rotate(-90 173.5 62)">+3.3V</text>
<text x="183" y="62.3">R?</text>
<text x="183.5" y="60.3">R</text>
<text x="196.6" y="65.4">SI</text>
<text x="196.6" y="60.4">RESET</text>
<text x="207.6" y="61.9" transform="rotate(-90 207.6 61.9)">VDD</text>
<text x="212.7" y="65.3" transform="rotate(-90 212.7 65.3)">VDDPLL</text>
<text x="217.7" y="62.9">LEDB</text>
<text x="217.7" y="60.4">LEDA</text>
<text x="305.8" y="62.9">GPIO14/UART_TXD</text>
<text x="305.8" y="65.4">GPIO15/UART_RXD</text>
<text x="343.8" y="65.4">VDD_(3.3V)</text>
<text x="344" y="62.9">VDD_(3.3v)</text>
<text x="196.6" y="68">SO</text>
<text x="196.6" y="70.5">SCK</text>
<text x="216.3" y="68">VDDRX</text>
<text x="217.4" y="70.5">TPIN+</text>
<text x="234.1" y="69.7" transform="rotate(-90 234.1 69.7)">+3.3V</text>
<text x="305.8" y="71.8">GPIO10/SPI_M0SI</text>
<text x="349.4" y="71.8">GND</text>
<text x="34.8" y="75.8" transform="rotate(-90 34.8 75.8)">RJ45</text>
<text x="196.6" y="73.1">CS</text>
<text x="216.5" y="75.6">VSSRX</text>
<text x="217.9" y="73.1">TPIN-</text>
<text x="305.8" y="74.3">GPIO9/SPI_MISO</text>
<text x="305.8" y="76.9">GPIO11/SPI_SCLK</text>
<text x="349.4" y="74.3">GND</text>
<text x="349.4" y="76.9">GND</text>
<text x="34.8" y="83.6" transform="rotate(-90 34.8 83.6)">J?</text>
<text x="196.6" y="80.7">WOL</text>
<text x="196.6" y="78.1">INT</text>
<text x="215.5" y="83.2">TPOUT+</text>
<text x="216.5" y="80.7">VDDTX</text>
<text x="234.1" y="82.4" transform="rotate(-90 234.1 82.4)">+3.3V GND</text>
<text x="305.8" y="79.4">GPIO8/SPI_CE0</text>
<text x="305.8" y="82">GPIO7/SPI_CE1</text>
<text x="349.4" y="79.4">GND</text>
<text x="349.4" y="82">GND</text>
<text x="150.6" y="87.1" transform="rotate(-90 150.6 87.1)">GND</text>
<text x="158" y="84.5" transform="rotate(-90 158 84.5)">C?</text>
<text x="163.1" y="84.5" transform="rotate(-90 163.1 84.5)">C</text>
<text x="181.2" y="87.4" transform="rotate(-90 181.2 87.4)">+3.3V</text>
<text x="196.6" y="85.8">VDDOSC</text>
<text x="196.6" y="88.3">OSC1</text>
<text x="215.9" y="85.8">TPOUT-</text>
<text x="216.7" y="88.3">VSSTX</text>
<text x="234.2" y="89.6" transform="rotate(-90 234.2 89.6)">GND</text>
<text x="349.4" y="84.5">GND</text>
<text x="349.4" y="87">GND</text>
<text x="349.4" y="89.6">GND</text>
<text x="98.1" y="95.8">PULSE_H1197</text>
<text x="158" y="94.6" transform="rotate(-90 158 94.6)">C?</text>
<text x="163.1" y="94.7" transform="rotate(-90 163.1 94.7)">C</text>
<text x="167.1" y="92.9" transform="rotate(-90 167.1 92.9)">25Mhz</text>
<text x="174.7" y="91.3" transform="rotate(-90 174.7 91.3)">Y?</text>
<text x="196.6" y="93.4">OSC2</text>
<text x="196.6" y="95.9">VSSOSC</text>
<text x="217" y="95.9">RBIAS</text>
<text x="235.6" y="95.8">R</text>
<text x="305.8" y="92.1">GPIO4/GPCLK0</text>
<text x="305.8" y="94.7">GPIO5</text>
<text x="150.6" y="97.2" transform="rotate(-90 150.6 97.2)">GND</text>
<text x="182.3" y="97.2" transform="rotate(-90 182.3 97.2)">GND</text>
<text x="196.6" y="101">CLKOUT</text>
<text x="207.6" y="101.9" transform="rotate(-90 207.6 101.9)">VSS</text>
<text x="212.7" y="101.9" transform="rotate(-90 212.7 101.9)">VSSPLL</text>
<text x="217.6" y="101">VCAP</text>
<text x="235.1" y="97.9">R?</text>
<text x="305.8" y="97.2">GPIO6</text>
<text x="305.8" y="99.7">GPIO12</text>
<text x="363.8" y="97.1">GND</text>
<text x="234.4" y="102.3" transform="rotate(-90 234.4 102.3)">C</text>
<text x="239.5" y="103.3" transform="rotate(-90 239.5 103.3)">C?</text>
<text x="305.8" y="107.4">GPIO17</text>
<text x="305.8" y="102.3">GPIO13</text>
<text x="305.8" y="104.8">GPIO16</text>
<text x="348.1" y="107.4">ID_SC</text>
<text x="243.2" y="109.8">GND</text>
<text x="305.8" y="109.9">GPIO18</text>
<text x="305.8" y="112.4">GPIO19</text>
<text x="348.1" y="109.9">ID_SD</text>
<text x="205.1" y="117.4">GND</text>
<text x="305.8" y="117.5">GPIO21</text>
<text x="305.8" y="115">GPIO20</text>
<text x="305.8" y="120.1">GPIO22</text>
<text x="305.8" y="122.6">GPIO23</text>
<text x="305.8" y="125.1">GPIO24</text>
<text x="198.3" y="127.8">+3.3V</text>
<text x="305.8" y="127.7">GPIO25</text>
<text x="305.8" y="130.2">GPIO26</text>
<text x="201.3" y="137.8">C?</text>
<text x="210.2" y="137.8">C?</text>
<text x="219.1" y="137.8">C?</text>
<text x="226.7" y="137.8">C?</text>
<text x="305.8" y="132.8">GPIO27</text>
<text x="201.7" y="142.8">0.1uf</text>
<text x="210.6" y="142.8">0.1uf</text>
<text x="219.5" y="142.8">0.1uf</text>
<text x="227.1" y="142.8">0.1uf</text>
<text x="198.7" y="151.7">GND</text>
<text x="267.6" y="185">+5V</text>
<text x="223.7" y="191.1">T?</text>
<text x="237.7" y="190">D_Schottky</text>
<text x="179.7" y="194.9">C?</text>
<text x="189.9" y="194.9">C?</text>
<text x="241.4" y="195.1">D?</text>
<text x="255.9" y="196.2">C?</text>
<text x="263.5" y="196.2">C?</text>
<text x="269.9" y="196.2">C?</text>
<text x="158.5" y="198.1">GNDPWR</text>
<text x="179.7" y="200">C</text>
<text x="189.9" y="200">C</text>
<text x="197.5" y="202.5">R</text>
<text x="256" y="201.3">CP</text>
<text x="263.5" y="201.3">C</text>
<text x="269.9" y="201.3">C</text>
<text x="308.3" y="199">+5V</text>
<text x="155.5" y="207.7" transform="rotate(-90 155.5 207.7)">R</text>
<text x="157.5" y="208.2" transform="rotate(-90 157.5 208.2)">R?</text>
<text x="163.2" y="205.1">C?</text>
<text x="175.1" y="209.6">GNDPWR</text>
<text x="197" y="204.6">R?</text>
<text x="220.5" y="205.1">TRANSFO</text>
<text x="322.3" y="207.7">VIN</text>
<text x="331.9" y="207.7">VOUT</text>
<text x="104.2" y="211.6">2.2uH</text>
<text x="105.6" y="215.4">L?</text>
<text x="163.2" y="210.1">C</text>
<text x="215.5" y="212.7">NPN_BCE</text>
<text x="235.5" y="211.4">GND</text>
<text x="253.3" y="211.4">GND</text>
<text x="226.1" y="216.5">Q?</text>
<text x="248.4" y="220.7" transform="rotate(-90 248.4 220.7)">2nf</text>
<text x="253.4" y="220.2" transform="rotate(-90 253.4 220.2)">C?</text>
<text x="311.1" y="217.8">C?</text>
<text x="329.6" y="216.2" transform="rotate(-90 329.6 216.2)">ADJ/GND</text>
<text x="356.3" y="219.9" transform="rotate(-90 356.3 219.9)">240</text>
<text x="358.2" y="219.6" transform="rotate(-90 358.2 219.6)">R?</text>
<text x="389.3" y="219" transform="rotate(-90 389.3 219)">LED</text>
<text x="394.4" y="218.4" transform="rotate(-90 394.4 218.4)">D?</text>
<text x="84.5" y="222.8">C?</text>
<text x="84.5" y="227.9">C</text>
<text x="93.4" y="227.8" transform="rotate(-90 93.4 227.8)">ZENER</text>
<text x="98.5" y="226" transform="rotate(-90 98.5 226)">D?</text>
<text x="187.3" y="226.7">R</text>
<text x="225.3" y="224.2" transform="rotate(-90 225.3 224.2)">R</text>
<text x="226.6" y="227.9">FODM3012</text>
<text x="227.4" y="224.7" transform="rotate(-90 227.4 224.7)">R?</text>
<text x="238.9" y="227.9">U?</text>
<text x="239.8" y="223.6">GNDPWR</text>
<text x="255.9" y="224.1">GND</text>
<text x="312.1" y="222.8">10uf/6.3V</text>
<text x="111.3" y="231.7">68.1</text>
<text x="111.9" y="233.8">R?</text>
<text x="186.8" y="228.7">R?</text>
<text x="250.3" y="232.5">R?</text>
<text x="250.8" y="230.5">R</text>
<text x="250.8" y="238.1">C?</text>
<text x="269.8" y="236.9" transform="rotate(-90 269.8 236.9)">R</text>
<text x="271.8" y="237.4" transform="rotate(-90 271.8 237.4)">R?</text>
<text x="329.7" y="237.7" transform="rotate(-90 329.7 237.7)">390</text>
<text x="331.5" y="237.4" transform="rotate(-90 331.5 237.4)">R?</text>
<text x="391.9" y="235.2" transform="rotate(-90 391.9 235.2)">360</text>
<text x="393.8" y="234.9" transform="rotate(-90 393.8 234.9)">R?</text>
<text x="208.8" y="240.7" transform="rotate(-90 208.8 240.7)">R</text>
<text x="210.9" y="241.2" transform="rotate(-90 210.9 241.2)">R?</text>
<text x="223.3" y="245.2">GNDPWR</text>
<text x="250.8" y="243.2">C</text>
<text x="255.4" y="249">R?</text>
<text x="255.9" y="247">R</text>
<text x="204.3" y="252.8">GNDPWR</text>
<text x="249.6" y="255.1" transform="rotate(-90 249.6 255.1)">T?</text>
<text x="269.8" y="257.2" transform="rotate(-90 269.8 257.2)">R</text>
<text x="271.8" y="257.7" transform="rotate(-90 271.8 257.7)">R?</text>
<text x="244.6" y="259.1" transform="rotate(-90 244.6 259.1)">THYRISTOR</text>
<text x="267.3" y="268.6">GND</text>
</g>
<g font-size="1.8" fill="#840084">
<text x="206.4" y="80.6">QFN-28</text>
<text x="235.3" y="238.1">MFP4L</text>
</g>
<g font-size="1.4" fill="#840000">
<text x="123.7" y="213.1">13</text>
<text x="147.8" y="215.7">11</text>
<text x="148.2" y="213.1">4</text>
<text x="226.1" y="214.4" transform="rotate(-90 226.1 214.4)">2</text>
<text x="390.9" y="214.4" transform="rotate(-90 390.9 214.4)">1</text>
<text x="222.5" y="217.2">1</text>
<text x="226.1" y="218.2" transform="rotate(-90 226.1 218.2)">3</text>
<text x="390.9" y="220.8" transform="rotate(-90 390.9 220.8)">2</text>
<text x="147.8" y="225.8">14</text>
<text x="148.2" y="222">3</text>
<text x="124.1" y="230.9">5</text>
<text x="148.2" y="230.9">2</text>
<text x="123.7" y="238.5">12</text>
<text x="147.8" y="237.3">15</text>
<text x="148.2" y="239.8">8</text>
<text x="124.1" y="241.1">7</text>
<text x="147.8" y="244.9">16</text>
<text x="148.2" y="242.4">9</text>
<text x="147.8" y="251.2">10</text>
<text x="148.2" y="247.4">1</text>
</g>
<g font-size="1.4" fill="#008484">
<text x="129" y="213.9">VPortP</text>
<text x="140.7" y="213.9">PVcc</text>
<text x="222.4" y="215.7">B</text>
<text x="224.5" y="214.5" transform="rotate(-90 224.5 214.5)">C</text>
<text x="364.5" y="215.1">C?</text>
<text x="374.6" y="215.1">C?</text>
<text x="59.5" y="218.3">BRIDGE</text>
<text x="61.3" y="216.4">D?</text>
<text x="138.8" y="216.4">PWRGD</text>
<text x="224.5" y="218.3" transform="rotate(-90 224.5 218.3)">E</text>
<text x="364.9" y="219.8">0.1uf</text>
<text x="375" y="219.8">1uf</text>
<text x="139.2" y="222.8">NGATE</text>
<text x="139.4" y="226.6">SENSE</text>
<text x="129" y="231.7">RCLASS</text>
<text x="139" y="231.7">Ith/RUN</text>
<text x="159.1" y="229.1">D?</text>
<text x="129" y="239.3">SIGDISA</text>
<text x="141.3" y="238">VFB</text>
<text x="157.8" y="234.1">DIODE</text>
<text x="61.3" y="244.3">D?</text>
<text x="129" y="241.8">VPORTN</text>
<text x="140.1" y="240.5">PGND</text>
<text x="140.1" y="243.1">PGND</text>
<text x="140.1" y="245.6">PGND</text>
<text x="59.5" y="246.2">BRIDGE</text>
<text x="140.1" y="248.2">PGND</text>
<text x="141" y="252">Pout</text>
</g>
<g font-size="1.1" fill="#008484">
<text x="38.5" y="86.7" transform="rotate(-90 38.5 86.7)">SHIELD</text>
<text x="389.8" y="199.5">+3.3V</text>
</g>
<g font-size="1.1" fill="#840000">
<text x="208" y="218.5" transform="rotate(-90 208 218.5)">1</text>
<text x="209.3" y="218.5" transform="rotate(-90 209.3 218.5)">2</text>
<text x="210.6" y="218.5" transform="rotate(-90 210.6 218.5)">5</text>
<text x="211.8" y="218.5" transform="rotate(-90 211.8 218.5)">6</text>
<text x="203.9" y="222">3</text>
<text x="208" y="225.4" transform="rotate(-90 208 225.4)">4</text>
</g>
</svg>
